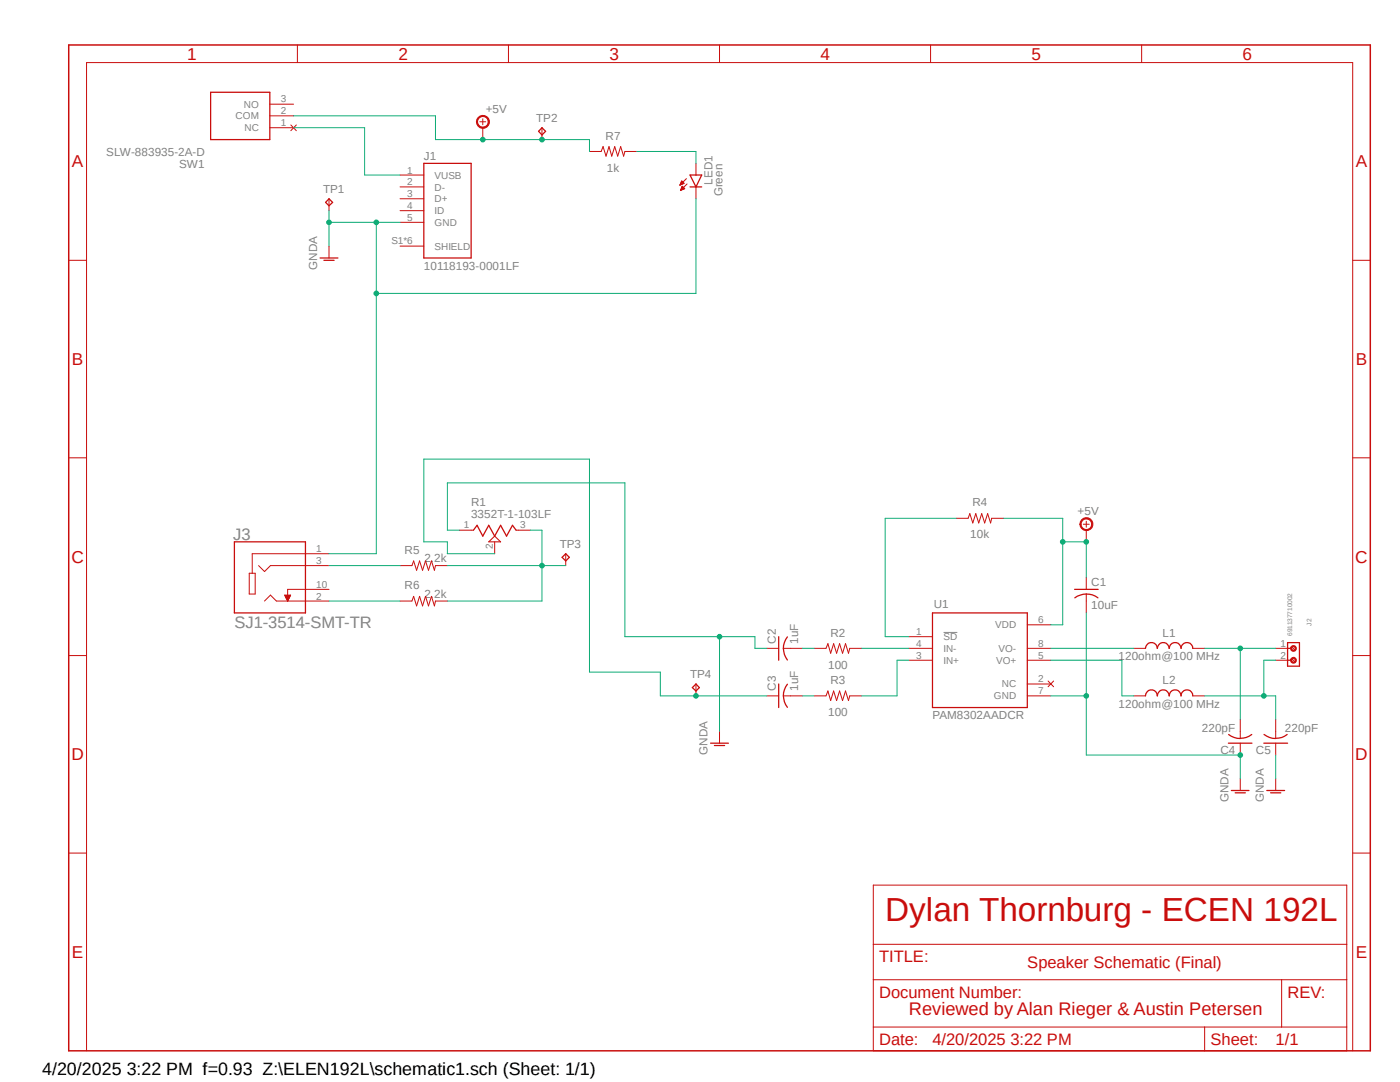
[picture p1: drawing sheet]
<svg xmlns="http://www.w3.org/2000/svg" width="279mm" height="216mm" viewBox="0 0 279 216" stroke-linecap="round" stroke-linejoin="round" font-family="sans-serif">
<path d="M13.2 8.7l260.6 201.5M273.8 8.7l-260.6 201.5" fill="none" stroke="#fff" stroke-width=".2"/>
<path d="M188.3 126.2h2.8" fill="none" stroke="#808080" stroke-width=".2"/>
<path d="M13.7 9h259.8v200.7h-259.8z" fill="none" stroke="#c90d0c" stroke-width=".3"/>
<g fill="none" stroke="#c90d0c" stroke-width=".2">
<path d="M59.4 9v3.5M101.5 9v3.5M143.6 9v3.5M185.7 9v3.5M227.8 9v3.5M79.8 34.9h4.8M79.8 37.3h4.8M79.8 39.7h4.8M13.7 51.9h3.6M79.8 42h4.8M79.8 44.4h4.8M79.8 49.1h4.8"/>
<path d="M270 51.9h3.5M13.7 91.4h3.6M270 91.4h3.5M49.7 114.4h1.2v4.1h-1.2zM51.6 112.9l1.2 1.1 1.2-1.1h11.7M52.8 119.9l1.2-1.2 1.2 1.2h10.5M56.8 118.7h1.2l-.6 1.2zM56.9 118.8h1.1M56.9 118.9h1M56.9 119h1M57 119.1h.8M57 119h.8"/>
<path d="M57 119.2h.8M57.1 119.3h.6M57.1 119.4h.6M57.1 119.5h.6M57.2 119.5h.4M57.2 119.6h.4M57.3 119.7h.2M57.3 119.8h.2M57.4 119.8h.1M57.4 119.9v.1M65.7 110.5h-15.4v3.9M65.7 117.6h-8.3v2.3"/>
<path d="M91.7 105.8h2.8M98.7 108.1v2.4M103 105.8h2.8M13.7 130.8h3.6M254.6 129.4h2.4M254.6 131.7h2.4M257.9 129.2l.5 .4M257.9 131.5l.5 .5M270 130.8h3.5M13.7 170.2h3.6M174.3 176.6h94.5v33.1h-94.5zM270 170.2h3.5"/>
<path d="M174.3 195.5h94.5M174.3 188.4h94.5M255.8 195.5v9.4M17.3 209.7v-197.2h252.7v197.2M174.3 204.9h94.5M240.4 204.9v4.8"/>
</g>
<path d="M84.6 32.6h9.4v18.9h-9.4zM46.8 108.1h14.2v14.2h-14.2zM94.5 105.8l.7-1 1.2 2.2 1.1-2.2 1.2 2.2 1.2-2.2 1.2 2.2 1.2-2.2 .7 1M257 128.2h2.3v4.7h-2.3zM257 129.4h.7M257 131.7h.7" fill="none" stroke="#c90d0c" stroke-width=".25"/>
<path d="M97.5 108.1l1.2-1.1 1.2 1.1z" fill="none" stroke="#c90d0c" stroke-width=".21"/>
<path d="M257.6 129.1a.59 .59 0 0 1 .9-.2 .59 .59 0 0 1 0 .9 .59 .59 0 0 1-.6 .1 .59 .59 0 0 1-.3-.5h.2a.37 .37 0 0 1 .3-.4 .37 .37 0 0 1 .4 .3 .36 .36 0 0 1-.1 .4 .36 .36 0 0 1-.4 0l-.2-.3h-.2z" fill-rule="evenodd" fill="#c90d0c"/>
<path d="M257.6 129.1a.59 .59 0 0 1 .9-.2 .59 .59 0 0 1 0 .9 .59 .59 0 0 1-.6 .1 .59 .59 0 0 1-.3-.5h.2a.37 .37 0 0 1 .3-.4 .37 .37 0 0 1 .4 .3 .36 .36 0 0 1-.1 .4 .36 .36 0 0 1-.4 0l-.2-.3h-.2z" fill="none" stroke="#c90d0c" stroke-width=".2"/>
<path d="M257.6 131.4a.58 .58 0 0 1 1 0 .58 .58 0 0 1-.3 .9 .58 .58 0 0 1-.7-.6h.2a.37 .37 0 0 1 .3-.3 .37 .37 0 0 1 .4 .3 .36 .36 0 0 1-.1 .3 .36 .36 0 0 1-.4 .1l-.2-.4h-.2z" fill-rule="evenodd" fill="#c90d0c"/>
<path d="M95.8 24.3h1.1M96.4 23.7v1.2M65.7 49.1v2.4M257.6 131.4a.58 .58 0 0 1 1 0 .58 .58 0 0 1-.3 .9 .58 .58 0 0 1-.7-.6h.2a.37 .37 0 0 1 .3-.3 .37 .37 0 0 1 .4 .3 .36 .36 0 0 1-.1 .3 .36 .36 0 0 1-.4 .1l-.2-.4h-.2zM143.6 145.9v2.4M247.5 155.4v2.3M254.6 155.4v2.3" fill="none" stroke="#c90d0c" stroke-width=".2"/>
<path d="M63.9 51.5h3.5M64.6 51.9h2.1M141.8 148.3h3.6M142.6 148.8h2M245.7 157.7h3.6M246.5 158.2h2M252.8 157.7h3.6M253.6 158.2h2" fill="none" stroke="#c90d0c" stroke-width=".25"/>
<path d="M95.4 23.5a1.3 1.3 0 0 1 2.1 .2 1.3 1.3 0 0 1-.8 1.9 1.3 1.3 0 0 1-1.6-1.3h.2a1.06 1.06 0 0 1 1.4-1 1.06 1.06 0 0 1 .4 1.7 1.06 1.06 0 0 1-1.7-.3l-.1-.4h-.2z" fill-rule="evenodd" fill="#c90d0c"/>
<path d="M95.4 23.5a1.3 1.3 0 0 1 2.1 .2 1.3 1.3 0 0 1-.8 1.9 1.3 1.3 0 0 1-1.6-1.3h.2a1.06 1.06 0 0 1 1.4-1 1.06 1.06 0 0 1 .4 1.7 1.06 1.06 0 0 1-1.7-.3l-.1-.4h-.2zM96.4 25.5v2.4M216.2 104.6h1.2M216.8 104v1.2" fill="none" stroke="#c90d0c" stroke-width=".2"/>
<path d="M215.9 103.7a1.3 1.3 0 0 1 2 .2 1.3 1.3 0 0 1-.7 1.9 1.3 1.3 0 0 1-1.7-1.2h.2a1.07 1.07 0 0 1 1.5-1 1.07 1.07 0 0 1 .4 1.7 1.07 1.07 0 0 1-1.8-.3l-.1-.4h-.2z" fill-rule="evenodd" fill="#c90d0c"/>
<g fill="none" stroke="#c90d0c" stroke-width=".2">
<path d="M53.8 25.5h4.8M53.8 23.1h4.8M53.8 20.8h4.8M58 24.9l1.1 1.2M59.1 24.9l-1.1 1.2M65.7 39.7v2.3M108.2 25.5v2.4M117.6 30.2h2.4l.4-.9 .5 1.9 .6-1.9 .6 1.9 .6-1.9 .6 1.9 .6-1.9 .6 1.9 .2-1h2.4M135.7 36.9h.1M135.8 36.8h.2M135.8 36.7h.4M135.8 36.7h.6"/>
<path d="M135.8 38h.1M135.8 36.6h.7M135.8 37.9h.3M135.9 36.5h.5M135.9 37.8h.3M135.9 36.4h.5M135.9 36.3h.4M135.9 37.8h.5M136 36.2h.2M136 37.7h.6M136 37.6h.6M136 36.2h.1"/>
<path d="M136 37.5h.5M136.1 37.4h.3M136.1 37.3h.2M136.1 37.2l.6 .4-.9 .4zM136.1 37.2h.1M136.5 36.6l-.4-.5-.4 .9M136.5 36.6l-.8 .4M137 35.6l-1.3 1.4M137.1 36.7l-1.3 1.3M138.9 32.6v2.3M138.9 37.3v2.4M79.8 112.9h2.4l.3-1 .6 1.9 .6-1.9 .6 1.9 .6-1.9 .6 1.9 .6-1.9 .6 1.9 .2-.9h2.4"/>
<path d="M79.8 119.9h2.4l.3-.9 .6 1.9 .6-1.9 .6 1.9 .6-1.9 .6 1.9 .6-1.9 .6 1.9 .2-1h2.4M112.9 110.5v2.4M190.8 103.4h2.4l.3-.9 .6 1.9 .6-1.9 .6 1.9 .6-1.9 .6 1.9 .6-1.9 .6 1.9 .2-1h2.4M215.9 103.7a1.3 1.3 0 0 1 2 .2 1.3 1.3 0 0 1-.7 1.9 1.3 1.3 0 0 1-1.7-1.2h.2a1.07 1.07 0 0 1 1.5-1 1.07 1.07 0 0 1 .4 1.7 1.07 1.07 0 0 1-1.8-.3l-.1-.4h-.2zM216.8 105.8v2.3M216.8 115.2v2.4M216.8 118.5v3.8M138.9 136.5v2.4M153 129.4h2.4M153 138.9h2.4M156.3 129.4h3.8M156.3 138.9h3.8"/>
<path d="M162.5 129.4h2.3l.4-1 .6 1.9 .6-1.9 .6 1.9 .6-1.9 .5 1.9 .6-1.9 .6 1.9 .3-.9h2.4M162.5 138.9h2.3l.4-1 .6 1.9 .6-1.9 .6 1.9 .6-1.9 .5 1.9 .6-1.9 .6 1.9 .3-.9h2.4M181.4 127h4.7M181.4 131.7h4.7M181.4 129.4h4.7M205 136.5h4.7M205 131.7h4.7M205 129.4h4.7M205 124.7h4.7M205 138.9h4.7M209.2 135.9l1.1 1.1M210.3 135.9l-1.1 1.1"/>
<path d="M226.3 129.4h2.3M226.3 138.9h2.3M238 129.4h2.4M238 138.9h2.4M247.5 143.6v3.7M247.5 148.3v2.4M254.6 143.6v3.7M254.6 148.3v2.4"/>
</g>
<g fill="none" stroke="#c90d0c" stroke-width=".25">
<path d="M42 18.4h11.8v9.5h-11.8zM65.7 39.7l.7 .7-.7 .7-.7-.7zM108.2 25.5l.7 .7-.7 .7-.7-.7zM137.7 34.9h2.3l-1.1 2.4zM137.7 37.3h2.3M112.2 111.2l.7-.7 .7 .7-.7 .7zM214.5 117.6h4.7M214.5 119.3a3.9 3.9 0 0 1 4.6 0M138.2 137.2l.7-.7 .7 .7-.7 .7zM155.4 127v4.7M155.4 136.5v4.7M157.1 127.1a3.7 3.7 0 0 0 0 4.6"/>
<path d="M157.1 136.5a3.7 3.7 0 0 0 0 4.6M186.1 122.3h18.9v18.9h-18.9zM228.6 129.4a1.19 1.19 0 0 1 1.2-1.2 1.19 1.19 0 0 1 1.2 1.2 1.19 1.19 0 0 1 1.2-1.2 1.19 1.19 0 0 1 1.1 1.2 1.19 1.19 0 0 1 1.2-1.2 1.19 1.19 0 0 1 1.2 1.2 1.16 1.16 0 0 1 1.2-1.2 1.16 1.16 0 0 1 1.1 1.2M228.6 138.9a1.19 1.19 0 0 1 1.2-1.3 1.19 1.19 0 0 1 1.2 1.3 1.19 1.19 0 0 1 1.2-1.3 1.19 1.19 0 0 1 1.1 1.3 1.19 1.19 0 0 1 1.2-1.3 1.19 1.19 0 0 1 1.2 1.3 1.16 1.16 0 0 1 1.2-1.2 1.16 1.16 0 0 1 1.1 1.2M245.2 148.3h4.7M245.2 146.6a3.9 3.9 0 0 0 2.3 .8M249.8 146.6a3.5 3.5 0 0 1-2.3 .7M252.2 148.3h4.8M252.3 146.6a3.9 3.9 0 0 0 2.3 .8M256.9 146.6a3.3 3.3 0 0 1-2.3 .7"/>
</g>
<path d="M96.4 27.9h21.2v2.3" fill="none" stroke="#0dab76" stroke-width=".2"/>
<circle cx="108.2" cy="27.9" r=".46" fill="#0dab76"/>
<g fill="none" stroke="#0dab76" stroke-width=".2">
<path d="M58.6 23.1h28.3v4.8h9.5"/>
<circle cx="108.2" cy="27.9" r=".46"/>
</g>
<circle cx="96.4" cy="27.9" r=".46" fill="#0dab76"/>
<g fill="none" stroke="#0dab76" stroke-width=".2">
<path d="M200.3 103.4h11.8v21.3h-2.4M212.1 108.1h4.7"/>
<circle cx="96.4" cy="27.9" r=".46"/>
</g>
<circle cx="212.1" cy="108.1" r=".46" fill="#0dab76"/>
<g fill="none" stroke="#0dab76" stroke-width=".2">
<path d="M216.8 108.1v7.1"/>
<circle cx="212.1" cy="108.1" r=".46"/>
</g>
<circle cx="216.8" cy="108.1" r=".46" fill="#0dab76"/>
<g fill="none" stroke="#0dab76" stroke-width=".2">
<path d="M65.7 44.4h14.1M65.7 42v7.1"/>
<circle cx="216.8" cy="108.1" r=".46"/>
</g>
<circle cx="65.7" cy="44.4" r=".46" fill="#0dab76"/>
<g fill="none" stroke="#0dab76" stroke-width=".2">
<path d="M75.1 44.4v14.1"/>
<circle cx="65.7" cy="44.4" r=".46"/>
</g>
<circle cx="75.1" cy="44.4" r=".46" fill="#0dab76"/>
<g fill="none" stroke="#0dab76" stroke-width=".2">
<path d="M138.9 39.7v18.8h-63.8v52h-9.4"/>
<circle cx="75.1" cy="44.4" r=".46"/>
</g>
<circle cx="75.1" cy="58.5" r=".46" fill="#0dab76"/>
<g fill="none" stroke="#0dab76" stroke-width=".2">
<path d="M209.7 138.9h7.1M216.8 122.3v28.4M247.5 150.7v4.7"/>
<circle cx="75.1" cy="58.5" r=".46"/>
</g>
<circle cx="216.8" cy="138.9" r=".46" fill="#0dab76"/>
<g fill="none" stroke="#0dab76" stroke-width=".2">
<path d="M216.8 150.7h30.7"/>
<circle cx="216.8" cy="138.9" r=".46"/>
</g>
<circle cx="247.5" cy="150.7" r=".46" fill="#0dab76"/>
<g fill="none" stroke="#0dab76" stroke-width=".2">
<path d="M91.7 105.8h-2.4v-9.4h35.4v30.6h26v2.4h2.3M143.6 127v18.9M254.6 150.7v4.7"/>
<circle cx="247.5" cy="150.7" r=".46"/>
</g>
<circle cx="143.6" cy="127" r=".46" fill="#0dab76"/>
<g fill="none" stroke="#0dab76" stroke-width=".2">
<path d="M127.1 30.2h11.8v2.4M65.7 112.9h14.1M65.7 119.9h14.1M89.3 112.9h18.9M105.8 105.8h2.4v14.1h-18.9"/>
<circle cx="143.6" cy="127" r=".46"/>
</g>
<circle cx="108.2" cy="112.9" r=".46" fill="#0dab76"/>
<g fill="none" stroke="#0dab76" stroke-width=".2">
<path d="M98.7 110.5h-9.4v-2.4h-4.7v-16.5h33v42.5h14.2v4.8h21.2M108.2 112.9h4.7"/>
<circle cx="108.2" cy="112.9" r=".46"/>
</g>
<circle cx="138.9" cy="138.9" r=".46" fill="#0dab76"/>
<g fill="none" stroke="#0dab76" stroke-width=".2">
<path d="M190.8 103.4h-14.1v23.6h4.7M209.7 129.4h16.6M209.7 131.7h14.2v7.2h2.4M240.4 138.9h14.2v4.7M252.2 131.7v7.2"/>
<circle cx="138.9" cy="138.9" r=".46"/>
</g>
<circle cx="252.2" cy="138.9" r=".46" fill="#0dab76"/>
<g fill="none" stroke="#0dab76" stroke-width=".2">
<path d="M240.4 129.4h14.2M247.5 129.4v14.2M252.2 131.7h2.4"/>
<circle cx="252.2" cy="138.9" r=".46"/>
</g>
<circle cx="247.5" cy="129.4" r=".46" fill="#0dab76"/>
<g fill="none" stroke="#0dab76" stroke-width=".2">
<path d="M58.6 25.5h14.2v9.4h7M160.1 129.4h2.4M160.1 138.9h2.4M172 129.4h9.4M181.4 131.7h-2.4v7.2h-7"/>
<circle cx="247.5" cy="129.4" r=".46"/>
</g>
<text font-size="6.6" fill="#c90d0c" x="176.7" y="183.7">Dylan Thornburg - ECEN 192L</text>
<text font-size="3.6" fill="#c90d0c" x="181.4" y="202.6">Reviewed by Alan Rieger &amp; Austin Petersen</text>
<text font-size="3.6" x="8.4" y="214.5">4/20/2025 3:22 PM f=0.93 Z:\ELEN192L\schematic1.sch (Sheet: 1/1)</text>
<g font-size="3.4" fill="#c90d0c">
<text x="37.4" y="11.9">1</text>
<text x="79.5" y="11.9">2</text>
<text x="121.6" y="11.9">3</text>
<text x="163.7" y="11.9">4</text>
<text x="205.8" y="11.9">5</text>
<text x="247.9" y="11.9">6</text>
<text x="14.4" y="33.4">A</text>
<text x="270.6" y="33.4">A</text>
<text x="14.4" y="72.9">B</text>
<text x="270.6" y="72.9">B</text>
<text x="14.3" y="112.3">C</text>
<text x="270.5" y="112.3">C</text>
<text x="14.3" y="151.7">D</text>
<text x="270.5" y="151.7">D</text>
<text x="14.4" y="191.1">E</text>
<text x="270.6" y="191.1">E</text>
</g>
<g font-size="3.3" fill="#808080">
<text x="46.5" y="107.7">J3</text>
<text x="46.8" y="125.4">SJ1-3514-SMT-TR</text>
</g>
<g font-size="3.3" fill="#c90d0c">
<text x="175.5" y="192">TITLE:</text>
<text x="205" y="193.2">Speaker Schematic (Final)</text>
<text x="175.5" y="199.1">Document Number:</text>
<text x="257" y="199.1">REV:</text>
<text x="175.5" y="208.5">Date:</text>
<text x="186.1" y="208.5">4/20/2025 3:22 PM</text>
<text x="241.6" y="208.5">Sheet:</text>
<text x="254.6" y="208.5">1/1</text>
</g>
<g font-size="2.3" fill="#808080">
<text x="96.9" y="22.6">+5V</text>
<text x="107" y="24.3">TP2</text>
<text x="120.9" y="27.9">R7</text>
<text x="21.2" y="31.1">SLW-883935-2A-D</text>
<text x="35.7" y="33.4">SW1</text>
<text x="84.6" y="31.9">J1</text>
<text x="121.1" y="34.2">1k</text>
<text x="64.5" y="38.5">TP1</text>
<text x="142.2" y="36.8" transform="rotate(-90 142.2 36.8)">LED1</text>
<text x="144.2" y="39.2" transform="rotate(-90 144.2 39.2)">Green</text>
<text x="63.3" y="53.8" transform="rotate(-90 63.3 53.8)">GNDA</text>
<text x="84.6" y="53.8">10118193-0001LF</text>
<text x="94" y="101.1">R1</text>
<text x="194.1" y="101.1">R4</text>
<text x="94" y="103.4">3352T-1-103LF</text>
<text x="193.6" y="107.4">10k</text>
<text x="215.1" y="102.8">+5V</text>
<text x="80.7" y="110.5">R5</text>
<text x="84.7" y="112.1">2.2k</text>
<text x="111.7" y="109.3">TP3</text>
<text x="80.7" y="117.6">R6</text>
<text x="84.7" y="119.3">2.2k</text>
<text x="217.8" y="117">C1</text>
<text x="186.4" y="121.4">U1</text>
<text x="217.8" y="121.5">10uF</text>
<text x="154.8" y="128.4" transform="rotate(-90 154.8 128.4)">C2</text>
<text x="159.3" y="128.4" transform="rotate(-90 159.3 128.4)">1uF</text>
<text x="165.7" y="127">R2</text>
<text x="223.2" y="131.7">120ohm@100 MHz</text>
<text x="232" y="127">L1</text>
<text x="137.7" y="135.3">TP4</text>
<text x="154.8" y="137.9" transform="rotate(-90 154.8 137.9)">C3</text>
<text x="159.3" y="137.9" transform="rotate(-90 159.3 137.9)">1uF</text>
<text x="165.3" y="133.4">100</text>
<text x="165.7" y="136.5">R3</text>
<text x="232" y="136.5">L2</text>
<text x="165.3" y="142.8">100</text>
<text x="186.1" y="143.6">PAM8302AADCR</text>
<text x="223.2" y="141.2">120ohm@100 MHz</text>
<text x="239.9" y="146.1">220pF</text>
<text x="256.4" y="146.1">220pF</text>
<text x="141.2" y="150.7" transform="rotate(-90 141.2 150.7)">GNDA</text>
<text x="243.5" y="150.5">C4</text>
<text x="250.7" y="150.5">C5</text>
<text x="245.2" y="160.1" transform="rotate(-90 245.2 160.1)">GNDA</text>
<text x="252.2" y="160.1" transform="rotate(-90 252.2 160.1)">GNDA</text>
</g>
<g font-size="2" fill="#808080">
<text x="47" y="23.8">COM</text>
<text x="48.7" y="21.5">NO</text>
<text x="56" y="22.8">2</text>
<text x="56" y="20.4">3</text>
<text x="48.8" y="26.2">NC</text>
<text x="56" y="25.1">1</text>
<text x="81.3" y="34.6">1</text>
<text x="86.7" y="35.6">VUSB</text>
<text x="81.3" y="37">2</text>
<text x="81.3" y="39.3">3</text>
<text x="81.3" y="41.7">4</text>
<text x="86.7" y="38">D-</text>
<text x="86.7" y="40.4">D+</text>
<text x="81.3" y="44.1">5</text>
<text x="86.7" y="42.7">ID</text>
<text x="86.7" y="45.1">GND</text>
<text x="78.1" y="48.8">S1*6</text>
<text x="86.7" y="49.8">SHIELD</text>
<text x="92.6" y="105.5">1</text>
<text x="103.8" y="105.5">3</text>
<text x="63.1" y="110.2">1</text>
<text x="63.1" y="112.5">3</text>
<text x="98.4" y="109.6" transform="rotate(-90 98.4 109.6)">2</text>
<text x="63.1" y="119.6">2</text>
<text x="63.1" y="117.3">10</text>
<text x="198.6" y="125.3">VDD</text>
<text x="207.2" y="124.3">6</text>
<text x="182.8" y="126.7">1</text>
<text x="182.8" y="131.4">3</text>
<text x="182.8" y="129.1">4</text>
<text x="188.3" y="127.7">SD</text>
<text x="188.3" y="130.1">IN-</text>
<text x="199.3" y="130.1">VO-</text>
<text x="207.2" y="131.4">5</text>
<text x="207.2" y="129.1">8</text>
<text x="255.5" y="129.1">1</text>
<text x="255.5" y="131.4">2</text>
<text x="188.3" y="132.5">IN+</text>
<text x="198.8" y="132.5">VO+</text>
<text x="199.9" y="137.2">NC</text>
<text x="207.2" y="136.1">2</text>
<text x="198.4" y="139.5">GND</text>
<text x="207.2" y="138.5">7</text>
</g>
<g font-size="1.3" fill="#808080">
<text x="261.8" y="124.8" transform="rotate(-90 261.8 124.8)">J2</text>
<text x="257.9" y="126.9" transform="rotate(-90 257.9 126.9)">691137710002</text>
</g>
</svg>
